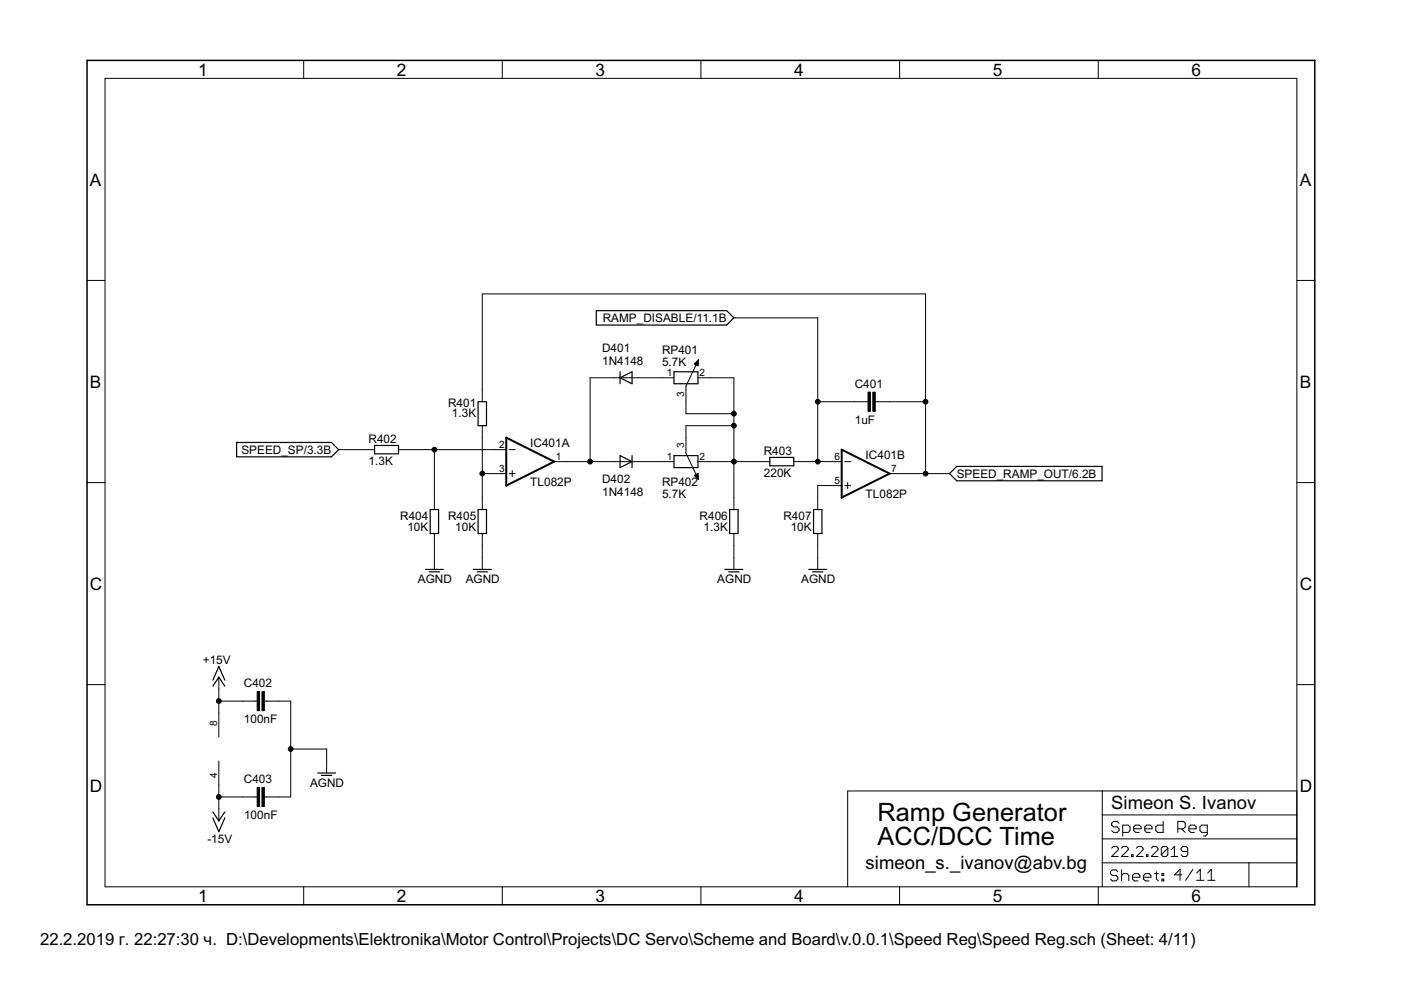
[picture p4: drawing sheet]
<svg xmlns="http://www.w3.org/2000/svg" width="297mm" height="210mm" viewBox="0 0 297 210" stroke-linecap="round" stroke-linejoin="round" font-family="sans-serif">
<g fill="#000" stroke="#000" stroke-width=".25">
<path d="M126.4 65.9v3zM131.5 80.1l2.5-1.3zM142.9 78.8v2.6zM142.9 78.8h5.1zM126.4 68.9h27.7zM126.4 65.9h27.7zM155.6 67.4l-1.5 1.5zM154.1 65.9l1.5 1.5zM50.2 93.8v3.1zM50.2 96.9h20.1zM50.2 93.8h20.1zM71.8 95.3l-1.5 1.6z"/>
<path d="M70.3 93.8l1.5 1.5zM79.4 96.2h5.1zM79.4 94.4v1.8zM79.4 94.4h5.1zM84.5 94.4v1.8zM101.4 85.2v5.1zM103.1 85.2v5.1zM101.4 85.2h1.7zM101.4 90.3h1.7zM131.5 80.1l2.5 1.3zM131.5 80.1v1.3zM131.5 78.8v1.3z"/>
<path d="M131.5 99.1l2.5-1.2zM131.5 96.6v2.5zM134 78.8v2.6zM131.5 96.6l2.5 1.3zM134 96.6v1.3zM134 97.9v1.2zM142.9 81.4h5.1zM142.9 96.6v2.5zM142.9 96.6h5.1zM148 78.8v2.6zM148 96.6v2.5zM142.9 99.1h5.1z"/>
<path d="M163.2 98.8h5.1zM163.2 97v1.8zM163.2 97h5.1zM168.3 97v1.8zM202.8 98.9h30.9zM233.7 98.9v3zM91.2 108v5.1zM93 108v5.1zM91.2 108h1.8zM91.2 113.1h1.8zM101.4 108v5.1zM103.1 108v5.1z"/>
<path d="M101.4 108h1.7zM101.4 113.1h1.7zM154.7 108v5.1zM154.7 108h1.8zM154.7 113.1h1.8zM156.5 108v5.1zM172.5 108v5.1zM174.3 108v5.1zM172.5 108h1.8zM172.5 113.1h1.8zM201.3 100.4l1.5-1.5zM201.3 100.4l1.5 1.5z"/>
<path d="M202.8 101.9h30.9zM90.2 120.7h3.8zM91 121.2h2.2zM100.4 120.7h3.8zM101.2 121.2h2.2zM153.7 120.7h3.8zM154.5 121.2h2.2zM171.5 120.7h3.8zM172.3 121.2h2.2zM46.4 143.6l-1.3 1.9zM46.4 141.3l-1.3 2.9zM46.4 143.6l1.3 1.9z"/>
<path d="M46.4 141.3l1.3 2.9zM45.1 172.1l1.3 2zM45.1 173.4l1.3 2.9zM47.7 172.1l-1.3 2zM47.7 173.4l-1.3 2.9zM67.4 163.9h3.8zM68.2 164.4h2.1z"/>
</g>
<g fill="#000" stroke="#000" stroke-width=".21">
<path d="M22.3 16.6v171.4zM64.4 12.8v3.8zM106.5 12.8v3.8zM148.6 12.8v3.8zM190.7 12.8v3.8zM232.9 12.8v3.8zM22.3 16.6h252.7zM18.5 59.5h3.8zM275 59.5h3.8zM102.3 62.3h93.9zM147.2 77.2l.8 .4zM147.2 77.2h.8z"/>
<path d="M147.3 77h.7zM147.4 77.3h.6zM147.5 76.9h.5zM147.6 76.8h.5zM147.7 77.4h.3zM147.7 76.7h.4zM147.8 76.6h.3zM148 76.5h.1zM148.1 76.3l-.1 1.3zM147.2 77.2l.9-.9zM155.6 67.4h17.8zM196.2 62.3v22.9z"/>
<path d="M71.8 95.3h5.1zM76.9 95.3h2.5zM84.5 95.3h2.5zM87 95.3h5.1zM102.3 82.6v2.6zM102.3 90.3v2.5zM102.3 62.3v20.3zM104.8 95.3h2.5zM92.1 95.3h12.7zM108 95.3h1.2zM117.5 97.9h2.5zM120 97.9h5.1z"/>
<path d="M125.1 80.1v17.8zM125.1 80.1h5.1zM130.2 80.1h2.5zM130.2 97.9h2.5zM125.1 97.9h5.1zM132.7 80.1h2.6zM132.7 97.9h2.6zM135.3 97.9h5.1zM135.3 80.1h5.1zM140.4 80.1h2.5zM140.4 97.9h2.5zM145.4 82.6v2.6z"/>
<path d="M148.1 76.3l-2.7 5.6zM145.4 81.9v.7zM145.4 92.8v2.5zM145.4 96.1l2.7 5.6zM145.4 95.3v.8zM145.4 90.3v2.5zM145.4 90.3h10.2zM145.4 85.2v2.5zM145.4 87.7h10.2zM148 80.1h2.5zM148 97.9h2.5zM150.5 97.9h5.1z"/>
<path d="M155.6 90.3v7.6zM155.6 87.7v2.6zM155.6 80.1v7.6zM150.5 80.1h5.1zM160.7 97.9h2.5zM155.6 97.9h5.1zM168.3 97.9h2.5zM170.8 97.9h2.6zM173.4 85.2v12.7zM173.4 67.4v17.8zM175.9 97.9h2.6zM173.4 97.9h2.5z"/>
<path d="M179.1 97.9h1.3zM181 85.2h2.5zM173.4 85.2h7.6zM183.5 85.2h.5zM185.6 85.2h.5zM186.1 85.2h2.5zM188.6 85.2h7.6zM196.2 85.2v15.2zM18.5 102.3h3.8zM92.1 105.5v2.5zM92.1 113.1v2.6zM92.1 118.2v2.5z"/>
<path d="M92.1 115.7v2.5zM92.1 95.3v10.2zM102.3 105.5v2.5zM102.3 113.1v2.6zM102.3 118.2v2.5zM102.3 115.7v2.5zM102.3 100.4v5.1zM102.3 92.8v7.6zM104.8 100.4h2.5zM102.3 100.4h2.5zM108 100.4h1.2zM108.6 99.8v1.2z"/>
<path d="M147.2 100.8l.8-.4zM147.2 100.8h.8zM147.3 100.9h.7zM147.4 100.7h.6zM147.5 101h.5zM147.6 101.2h.5zM147.7 100.6h.3zM147.7 101.3h.4zM147.8 101.4h.3zM148 101.5h.1zM148 100.4l.1 1.3zM147.2 100.8l.9 .9z"/>
<path d="M155.6 105.5v2.5zM155.6 113.1v2.6zM155.6 118.2v2.5zM155.6 115.7v2.5zM155.6 97.9v7.6zM173.4 118.2v2.5zM173.4 105.5v2.5zM173.4 113.1v2.6zM173.4 115.7v2.5zM173.4 103h2.5zM173.4 103v2.5zM175.9 103h2.6z"/>
<path d="M179.1 103h1.3zM179.7 102.3v1.3zM188.6 100.4h2.6zM191.2 100.4h5zM196.2 100.4h5.1zM275 102.3h3.8zM18.5 145.2h3.8zM46.4 151.2v5.1zM46.4 143.6v2.5zM46.4 146.1v2.6zM46.4 148.7v2.5zM51.5 148.7h2.5z"/>
<path d="M46.4 148.7h5.1zM54 148.7h.5zM56 148.7h.6zM56.6 148.7h2.5zM59.1 148.7h2.5zM61.6 148.7v10.1zM61.6 158.8v10.2zM61.6 158.8h7.7zM69.3 158.8v2.6zM275 145.2h3.8zM46.4 161.4v5zM46.4 171.5v2.6z"/>
<path d="M46.4 169v2.5zM46.4 166.4v2.6zM51.5 169h2.5zM46.4 169h5.1zM54 169h.5zM56 169h.6zM56.6 169h2.5zM59.1 169h2.5zM69.3 161.4v2.5zM179.7 167.7h54zM233.7 167.7h41.3zM233.7 177.9h41.3z"/>
<path d="M233.7 172.8v5.1zM233.7 172.8h41.3zM233.7 167.7v5.1zM235.7 174.5v.4zM235.7 174.9l.4 .4zM236 179.5l-.3 .3zM235.7 174.5l.4-.3zM236.1 175.3h.8zM235.7 176.1l.4 .4zM236 179.5h.7zM236.1 174.2h.8zM236.9 175.3l.4 .4z"/>
<path d="M236.1 176.5h.8zM236.7 179.5l.4 .3zM236.9 174.2l.4 .3zM237.3 175.7v.4zM237.3 176.1l-.4 .4zM238 174.9v2.4zM238 174.9h1.2zM238.1 179.5l-.3 .3zM238.1 179.5h.7zM239.2 174.9l.4 .4zM238 176.5h1.2zM238.8 179.5l.4 .3z"/>
<path d="M239.6 175.3v.8zM239.6 176.1l-.4 .4zM240.4 175.3v.8zM240.4 175.3l.4-.4zM240.4 176.1l.4 .4zM240.8 174.9h.7zM241.3 179.5l-.4 .3zM240.8 176.5h.7zM241.5 174.9l.4 .4zM241.9 175.3v.4zM240.4 175.7h1.5zM241.3 179.5h.7z"/>
<path d="M242 179.5l.4 .3zM242.7 175.3v.8zM242.7 175.3l.4-.4zM242.7 176.1l.4 .4zM243.1 174.9h.8zM243.1 176.5h.8zM243.9 174.9l.4 .4zM244.3 175.3v.4zM242.7 175.7h1.6zM244.5 179.5l-.4 .3zM245 175.3v.8zM245 175.3l.4-.4z"/>
<path d="M244.5 179.5h.7zM245 176.1l.4 .4zM245.4 174.9h1.2zM245.2 179.5l.3 .3zM246.5 179.5l-.3 .3zM246.5 179.5h.8zM246.6 174.2v2.3zM245.4 176.5h1.2zM247.3 179.5l.3 .3zM247.6 179.8v1.4zM249 179.5v2.1zM249.7 174.2v2.3z"/>
<path d="M249.7 174.2h1.2zM250.4 179.8v.4zM250.5 175.7l.8 .8zM250.8 179.5l-.4 .3zM250.9 174.2l.4 .3zM249.7 175.7h1.2zM251.3 174.5v.8zM251.3 175.3l-.4 .4zM250.8 179.5h.7zM251.5 179.5l.3 .3zM252.1 175.3v.8zM252.1 175.3l.4-.4z"/>
<path d="M252.1 176.1l.4 .4zM252.5 174.9h.7zM252.5 176.5h.7zM253.2 174.9l.4 .4zM253.6 175.3v.4zM252.1 175.7h1.5zM254.4 175.3v.8zM254.4 176.1l.4 .4zM254.4 175.3l.4-.4zM254.8 176.5h1.2zM255.2 177.3h.4zM255.6 177.3l.4-.4z"/>
<path d="M256 174.9v2zM254.8 174.9h1.2zM275 172.8v5.1zM275 167.7v5.1zM22.3 188h252.7zM64.4 188v3.8zM106.5 188v3.8zM148.6 188v3.8zM179.7 167.7v20.3zM190.7 188v3.8zM232.9 188v3.8zM233.7 182.9v5.1z"/>
<path d="M233.7 177.9v5zM235.4 184.8v.4zM235.4 185.2l.4 .4zM237.1 180.2l-1.4 1.4zM235.4 184.8l.4-.4zM235.8 185.6h.8zM235.4 186.4l.4 .4zM235.8 184.4h.8zM236.6 185.6l.4 .4zM235.8 186.8h.8zM236.6 184.4l.4 .4zM237 186v.4z"/>
<path d="M237 186.4l-.4 .4zM235.7 181.6h1.4zM237.1 179.8v.4zM237.8 181.6l1.4-1.4zM237.8 184.4v2.4zM237.8 185.6l.4-.4zM238.2 185.2h.8zM239 185.2l.3 .4zM237.8 181.6h1.4zM239.2 179.8v.4zM239.3 185.6v1.2zM239.9 181.2v.4z"/>
<path d="M239.9 181.2h.3zM240.1 185.6v.8zM240.1 185.6l.4-.4zM240.2 181.2v.4zM239.9 181.6h.3zM240.1 186.4l.4 .4zM240.5 185.2h.8zM240.9 181.6l1.5-1.4zM240.5 186.8h.8zM241.3 185.2l.4 .4zM241.7 185.6v.4zM240.1 186h1.6z"/>
<path d="M240.9 181.6h1.5zM242.4 179.8v.4zM242.5 185.6v.8zM242.5 185.6l.3-.4zM242.5 186.4l.3 .4zM242.8 185.2h.8zM243.1 181.2v.4zM243.1 181.2h.3zM243.4 181.2v.4zM243.1 181.6h.3zM242.8 186.8h.8zM243.6 185.2l.4 .4z"/>
<path d="M244 185.6v.4zM242.5 186h1.5zM244.1 181.6l1.4-1.4zM244.8 185.2h.8zM245.2 184.8v1.6zM245.2 186.4l.4 .4zM244.1 181.6h1.4zM245.5 179.8v.4zM246.2 179.8v1.4zM246.2 181.2l1.4-1.4zM246.4 185.2h.3zM246.4 185.2v.4z"/>
<path d="M246.4 186.4h.3zM246.4 186.4v.4zM246.2 181.2l.3 .4zM246.7 185.2v.4zM246.4 185.6h.3zM246.7 186.4v.4zM246.4 186.8h.3zM246.5 181.6h.8zM247.6 181.2l-.3 .4zM248.3 180.2l.7-.7zM248.3 181.6h1.4zM249 185.5h1.6z"/>
<path d="M250.2 184.3v2.3zM250.2 184.3l-1.2 1.2zM250.4 181.2l.4 .4zM250.4 180.2l.4 .3zM250.8 181.6h.7zM250.8 180.5h1zM252.9 184.3l-1.5 2.3zM251.8 181.2l-.3 .4zM251.8 179.8v1.4zM253.7 185.1l.8-.8zM253.7 186.6h1.6zM254.5 184.3v2.3z"/>
<path d="M256.8 184.3l-.7 .8zM256.1 186.6h1.5zM256.8 184.3v2.3zM264.8 182.9v5.1zM264.8 182.9h10.2zM233.7 182.9h31.1zM275 182.9v5.1zM275 177.9v5zM275 16.6v171.4z"/>
<circle cx="92.1" cy="95.3" r=".51"/>
<circle cx="125.1" cy="97.9" r=".51"/>
<circle cx="155.6" cy="90.3" r=".51"/>
<circle cx="155.6" cy="87.7" r=".51"/>
<circle cx="155.6" cy="97.9" r=".51"/>
<circle cx="173.4" cy="85.2" r=".51"/>
<circle cx="173.4" cy="97.9" r=".51"/>
<circle cx="196.2" cy="85.2" r=".51"/>
<circle cx="102.3" cy="100.4" r=".51"/>
<circle cx="196.2" cy="100.4" r=".51"/>
<circle cx="46.4" cy="148.7" r=".51"/>
<circle cx="61.6" cy="158.8" r=".51"/>
<circle cx="46.4" cy="169" r=".51"/>
</g>
<path d="M18.5 12.8v179zM18.5 12.8h260.3zM18.5 191.8h260.3zM278.8 12.8v179z" fill="#000" stroke="#000" stroke-width=".32"/>
<path d="M107.3 92.8l10.2 5.1zM107.3 103l10.2-5.1zM178.5 95.3l10.1 5.1zM107.3 92.8v10.2zM178.5 95.3v10.2zM178.5 105.5l10.1-5.1z" fill="#000" stroke="#000" stroke-width=".42"/>
<path d="M184 83.1h.6v4.1h-.6zM185.1 83.1h.5v4.1h-.5zM54.5 146.6h.5v4.1h-.5zM55.5 146.6h.5v4.1h-.5zM54.5 166.9h.5v4.1h-.5zM55.5 166.9h.5v4.1h-.5z" fill="#000" stroke="#000" stroke-width=".21"/>
<g font-size="6">
<text x="186.1" y="174.1">Ramp Generator</text>
<text x="186.1" y="179.1">ACC/DCC Time</text>
</g>
<g font-size="4.4">
<text x="235.6" y="171.5">Simeon S. Ivanov</text>
<text x="183.5" y="184.2">simeon_s._ivanov@abv.bg</text>
</g>
<g font-size="4.1">
<text x="42" y="16">1</text>
<text x="84.1" y="16">2</text>
<text x="126.3" y="16">3</text>
<text x="168.4" y="16">4</text>
<text x="210.5" y="16">5</text>
<text x="252.6" y="16">6</text>
<text x="19.1" y="39.3">A</text>
<text x="275.6" y="39.3">A</text>
<text x="19.1" y="82.2">B</text>
<text x="275.6" y="82.2">B</text>
<text x="19.1" y="125">C</text>
<text x="275.6" y="125">C</text>
<text x="19.1" y="167.9">D</text>
<text x="275.6" y="167.9">D</text>
<text x="42" y="191.2">1</text>
<text x="84.1" y="191.2">2</text>
<text x="126.3" y="191.2">3</text>
<text x="168.4" y="191.2">4</text>
<text x="210.5" y="191.2">5</text>
<text x="252.6" y="191.2">6</text>
</g>
<text font-size="4" x="8.5" y="200.4">22.2.2019 г. 22:27:30 ч. D:\Developments\Elektronika\Motor Control\Projects\DC Servo\Scheme and Board\v.0.0.1\Speed Reg\Speed Reg.sch (Sheet: 4/11)</text>
<g font-size="2.8">
<text x="127.8" y="68.3">RAMP_DISABLE/11.1B</text>
<text x="127.7" y="77.3">1N4148</text>
<text x="127.7" y="74.5">D401</text>
<text x="140.4" y="77.6">5.7K</text>
<text x="140.4" y="75">RP401</text>
<text x="181.2" y="82.3">C401</text>
<text x="95" y="86.2">R401</text>
<text x="95.8" y="88.5">1.3K</text>
<text x="181.2" y="89.9">1uF</text>
<text x="78.1" y="93.8">R402</text>
<text x="112.4" y="94.7">IC401A</text>
<text x="51.2" y="96.2">SPEED_SP/3.3B</text>
<text x="78.1" y="98.6">1.3K</text>
<text x="161.9" y="101.2">220K</text>
<text x="161.9" y="96.4">R403</text>
<text x="183.5" y="97.2">IC401B</text>
<text x="202.8" y="101.3">SPEED_RAMP_OUT/6.2B</text>
<text x="112.4" y="103">TL082P</text>
<text x="127.7" y="105.3">1N4148</text>
<text x="127.7" y="102.5">D402</text>
<text x="140.4" y="105.5">5.7K</text>
<text x="140.4" y="103">RP402</text>
<text x="183.5" y="105.5">TL082P</text>
<text x="84.8" y="110.3">R404</text>
<text x="86.4" y="112.6">10K</text>
<text x="95" y="110.3">R405</text>
<text x="96.5" y="112.6">10K</text>
<text x="148.3" y="110.3">R406</text>
<text x="149.2" y="112.6">1.3K</text>
<text x="166.1" y="110.3">R407</text>
<text x="167.6" y="112.6">10K</text>
<text x="88.6" y="123.7">AGND</text>
<text x="98.7" y="123.7">AGND</text>
<text x="152.1" y="123.7">AGND</text>
<text x="169.9" y="123.7">AGND</text>
<text x="43" y="140.8">+15V</text>
<text x="51.7" y="145.7">C402</text>
<text x="51.7" y="153.4">100nF</text>
<text x="51.7" y="166.1">C403</text>
<text x="65.7" y="166.8">AGND</text>
<text x="51.7" y="173.7">100nF</text>
<text x="44" y="178.7">-15V</text>
</g>
<g font-size="2.4">
<text x="141.4" y="79.7">1</text>
<text x="148.3" y="79.7">2</text>
<text x="145.1" y="84.2" transform="rotate(-90 145.1 84.2)">3</text>
<text x="105.8" y="95">2</text>
<text x="145.1" y="95" transform="rotate(-90 145.1 95)">3</text>
<text x="105.8" y="100.1">3</text>
<text x="117.9" y="97.5">1</text>
<text x="141.4" y="97.5">1</text>
<text x="148.3" y="97.5">2</text>
<text x="176.9" y="97.5">6</text>
<text x="189" y="100.1">7</text>
<text x="176.9" y="102.6">5</text>
<text x="46" y="153.9" transform="rotate(-90 46 153.9)">8</text>
<text x="46" y="164.9" transform="rotate(-90 46 164.9)">4</text>
</g>
</svg>
